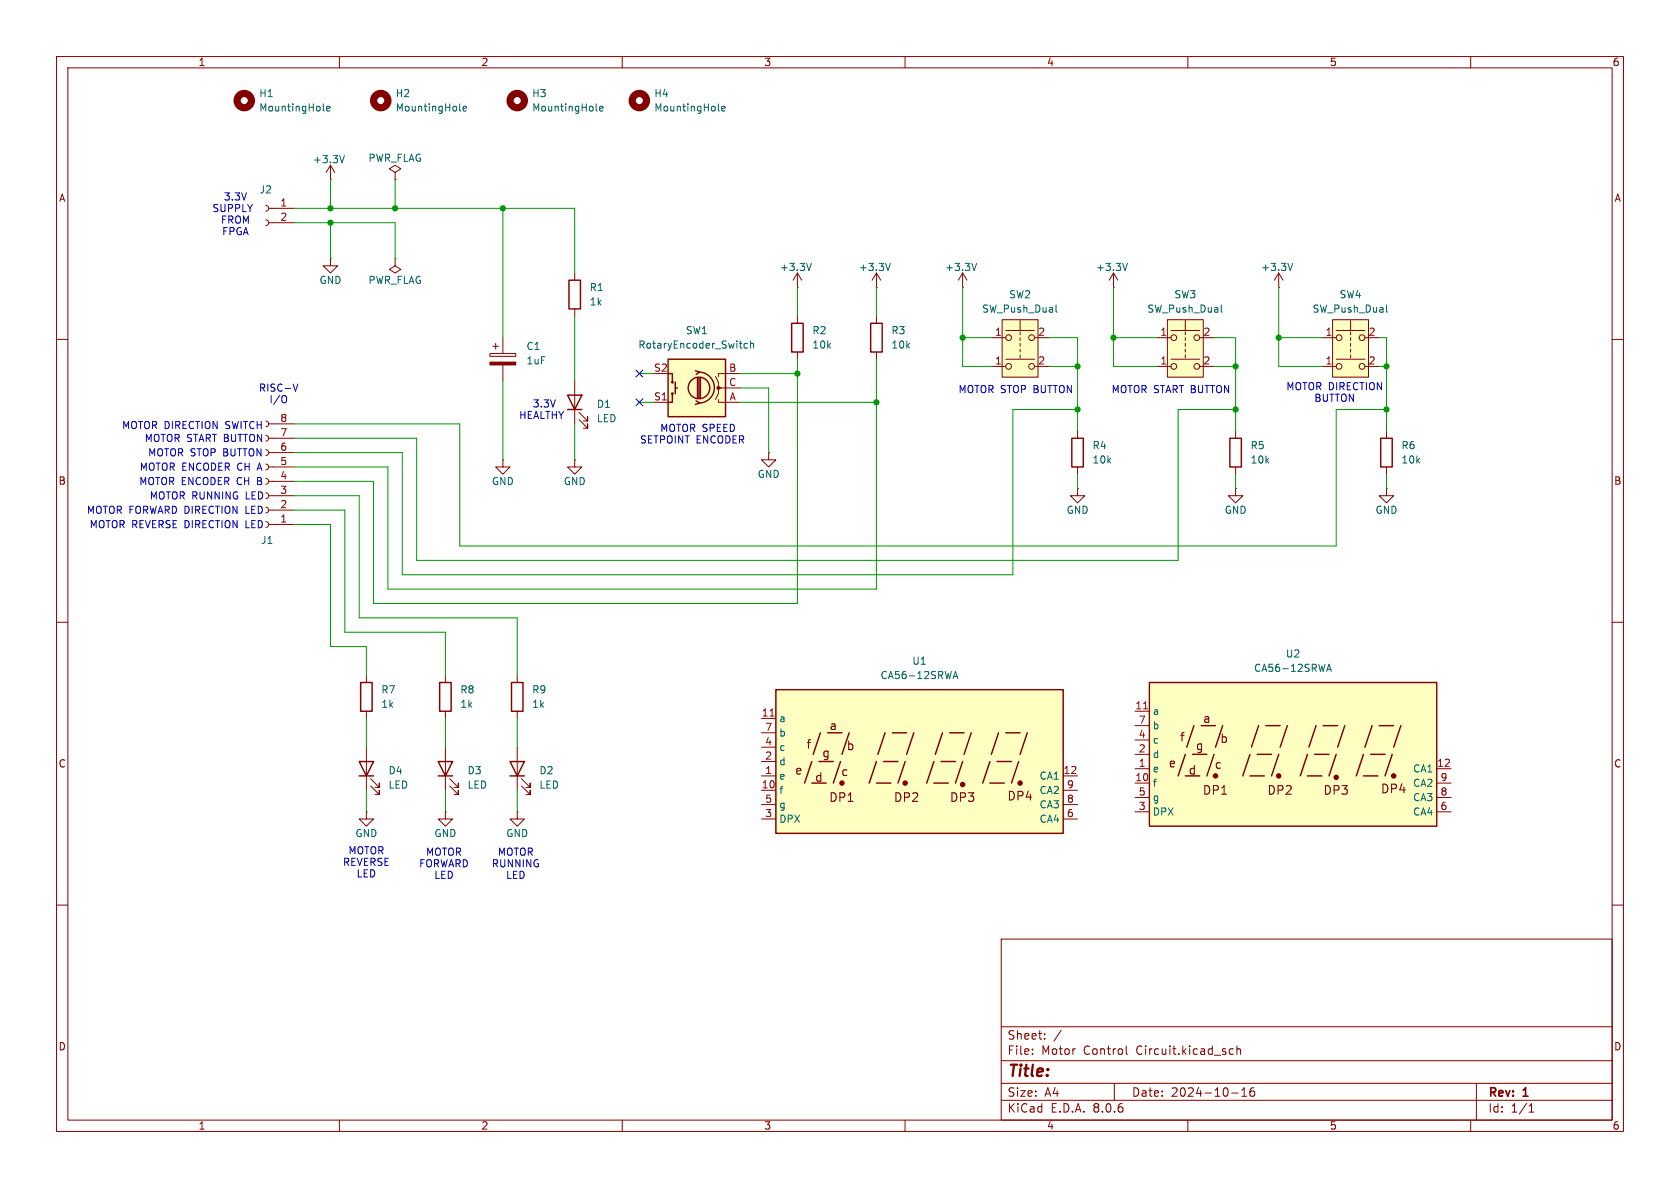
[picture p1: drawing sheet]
<svg xmlns="http://www.w3.org/2000/svg" width="297mm" height="210mm" viewBox="0 0 297 210" stroke-linecap="round" stroke-linejoin="round" font-family="sans-serif">
<g fill="none" stroke="#840000" stroke-width=".18">
<path d="M10 10h277v190h-277zM12 12h273v186h-273zM60 10v2M110 10v2M160 10v2M210 10v2M260 10v2M10 60h2M285 60h2M245.1 86.4v1.2h1.3l-1.3 1.3-1.3-1.3h1.3M245.1 86.4h.1M10 110h2"/>
<path d="M285 110h2M10 160h2M285 160h2M177 166h108v32h-108zM60 198v2M110 198v2M160 198v2M177 194.5h108M177 191.5h108M177 187.5h108M177 181.5h108M182.5 186.3v.1"/>
<path d="M182.5 185.5v.1M184.7 183.6v.1M184.7 182.8v.1M187.6 182.1l-1.3 2M197 191.5v3M199.1 184.9v1.3l.2 .2M210 198v2M217.4 186.3l.2 .1 .4-.1M217.7 193.2h1.2M218 185.5l-.4-.1-.2 .1M218.7 185.5l.2-.1 .3 .1 .1 .9M218.7 184.9v1.5"/>
<path d="M219.5 193.8h.9M219.5 192.7l.5-.4v1.5M221.7 192.3a.59 .59 0 0 0-.7 .6v.6l.1 .2 .4 .1 .2-.1 .1-.5-.1-.3h-.5l-.2 .3M260 198v2M261 191.5v6.5M270.3 196.6h.9M270.3 195.5l.4-.4v1.5"/>
</g>
<path d="M137.2 121.9h50.8v25.4h-50.8z" fill="#ffffc2"/>
<g fill="none" stroke="#840000" stroke-width=".25">
<path d="M153.9 57.2h2.1v5h-2.1zM189.5 77.5h2v5.1h-2zM217.4 77.5h2.1v5.1h-2.1zM244.1 77.5h2v5.1h-2zM90.2 134.6h2.5l-1.3 2.6zM90.2 137.2h2.5M137.2 121.9h50.8v25.4h-50.8zM143.5 134.6l-1.3 3.8M143.5 138.4h2.5M144.8 134.6h2.5M145 129.5l-1.2 3.9M146.3 129.5h2.5"/>
<path d="M148.6 134.6l-1.3 3.8M150.1 129.5l-1.3 3.9M154.9 138.4h2.6M154.9 134.6l-1.2 3.8M156.2 134.6h2.5M156.5 129.5l-1.3 3.9M157.7 129.5h2.6M160 134.6l-1.3 3.8M161.5 129.5l-1.2 3.9M165.1 138.4h2.5M165.1 134.6l-1.3 3.8M166.4 134.6h2.5"/>
<path d="M166.6 129.5l-1.2 3.9M167.9 129.5h2.5M170.2 134.6l-1.3 3.8M171.7 129.5l-1.3 3.9M175 138.4h2.5M175 134.6l-1.3 3.8M176.3 134.6h2.5M176.5 129.5l-1.2 3.9M177.8 129.5h2.5M180.1 134.6l-1.3 3.8M181.6 129.5l-1.3 3.9"/>
</g>
<g fill="#840000" stroke="#840000" stroke-width=".25">
<circle cx="148.8" cy="138.4" r=".36"/>
<circle cx="160" cy="138.4" r=".36"/>
<circle cx="170.2" cy="138.7" r=".36"/>
<circle cx="180.3" cy="138.4" r=".36"/>
</g>
<g fill="none" stroke="#840000" stroke-width=".18">
<path d="M154.9 50.8h.1M154.9 48.3l-.7 1.2M154.9 48.3v2.5M154.9 55.9v1.3M154.9 48.3l.8 1.2M170.2 50.8h.1M170.2 48.3l-.8 1.2M170.2 48.3v2.5M170.2 48.3l.7 1.2M47 74.4l.3 .2 .2 .3-.2 .4-.3 .1M47 77l.3 .1 .2 .4-.2 .3-.3 .2M47 79.5l.3 .2 .2 .3-.2 .4-.3 .1"/>
<path d="M47.5 74.9h4.6M47.5 77.5h4.6M154.9 62.2v1.3M190.5 76.2v1.3M218.4 76.2v1.3M245.1 76.2v1.3M47 84.6l.3 .1 .2 .4-.2 .3-.3 .2M47.5 80h4.6M47.5 82.6h4.6M47.5 85.1h4.6M47.5 87.6h4.6M47.5 90.2h4.6"/>
<path d="M47.5 92.7h4.6M190.5 82.6v1.2M218.4 86.4v1.2h1.3l-1.3 1.3-1.2-1.3h1.2M218.4 86.4h.1M218.4 82.6v1.2M245.1 82.6v1.2M91.4 132.1v7.6M92.2 138.9l1.5 1.6v-.8v.8h-.7M92.2 137.7l1.5 1.5v-.8v.8h-.7M134.6 137.2h2.6M134.6 139.7h2.6M134.6 127h2.6"/>
<path d="M134.6 134.6h2.6M134.6 132.1h2.6M134.6 129.5h2.6M188 137.2h2.5M188 139.7h2.5M134.6 144.8h2.6M134.6 142.2h2.6M188 144.8h2.5M188 142.2h2.5"/>
</g>
<path d="M136.1 126.6h.8" fill="none" stroke="#a90000" stroke-width=".18"/>
<path d="M157.4 46.6l-.4 1.2M172.6 46.6l-.4 1.2M168.5 120l.4-1.3 .4 1.3M168.6 119.6h.6" fill="none" stroke="#006464" stroke-width=".18"/>
<path d="M203.2 120.7h50.8v25.4h-50.8z" fill="#ffffc2"/>
<g fill="none" stroke="#840000" stroke-width=".25">
<path d="M140 57.2h2v5h-2zM90.4 120.7h2.1v5h-2.1zM203.2 120.7h50.8v25.4h-50.8zM209.5 133.4l-1.2 3.8M209.5 137.2h2.6M210.8 133.4h2.6M211.1 128.3l-1.3 3.8M212.3 128.3h2.6M214.6 133.4l-1.2 3.8M216.2 128.3l-1.3 3.8M221 137.2h2.5M221 133.4l-1.3 3.8"/>
<path d="M222.2 133.4h2.6M222.5 128.3l-1.3 3.8M223.8 128.3h2.5M226.1 133.4l-1.3 3.8M227.6 128.3l-1.3 3.8M231.1 137.2h2.6M231.1 133.4l-1.2 3.8M232.4 133.4h2.5M232.7 128.3l-1.3 3.8M233.9 128.3h2.6M236.2 133.4l-1.3 3.8M237.7 128.3l-1.2 3.8"/>
<path d="M241 137.2h2.6M241 133.4l-1.2 3.8M242.3 133.4h2.6M242.6 128.3l-1.3 3.8M243.8 128.3h2.6M246.1 133.4l-1.2 3.8M247.6 128.3l-1.2 3.8"/>
</g>
<g fill="#840000" stroke="#840000" stroke-width=".25">
<circle cx="214.9" cy="137.2" r=".36"/>
<circle cx="226.1" cy="137.2" r=".36"/>
<circle cx="236.2" cy="137.4" r=".36"/>
<circle cx="246.4" cy="137.2" r=".36"/>
</g>
<g fill="none" stroke="#840000" stroke-width=".18">
<path d="M141 55.9v1.3M141 62.2v1.3M91.4 119.4v1.3M91.4 125.7v1.3M200.7 135.9h2.5M200.7 138.4h2.5M200.7 125.7h2.5M200.7 133.4h2.5M200.7 130.8h2.5M200.7 128.3h2.5M254 135.9h2.5M254 138.4h2.5"/>
<path d="M64.8 143.5v1.3h1.2l-1.2 1.3-1.3-1.3h1.3M64.8 143.5h.1M200.7 143.5h2.5M200.7 141h2.5M254 143.5h2.5M254 141h2.5"/>
</g>
<path d="M202.2 125.3h.7" fill="none" stroke="#a90000" stroke-width=".18"/>
<path d="M234.5 118.7l.4-1.3 .5 1.3M234.6 118.3h.7" fill="none" stroke="#006464" stroke-width=".18"/>
<path d="M235.6 56.5h6.3v10.2h-6.3z" fill="#ffffc2"/>
<g fill="none" stroke="#840000" stroke-width=".18">
<path d="M58.4 31.8h.1M58.4 29.2l-.7 1.3M58.4 29.2v2.6M58.4 29.2l.8 1.3M69.8 30.5l1.1-.7-1.1-.6-1 .6 1 .7v1.3M69.8 31.8h.1M58.4 45.7v1.3h1.3l-1.3 1.3-1.3-1.3h1.3M58.4 45.7h.1M69.8 45.7v1.3l1.1 .6-1.1 .7-1-.7 1-.6M69.8 45.7h.1M141 50.8h.1M141 48.3l-.8 1.2"/>
<path d="M141 48.3v2.5M141 48.3l.7 1.2M226.1 50.8h.1M226.1 48.3l-.8 1.2M226.1 48.3v2.5M226.1 48.3l.7 1.2M233.7 59.7h2.5M235.6 56.5h6.3v10.2h-6.3zM236.2 58.4h5.1M238.8 56.6v1.8M238.8 58.7v.5M238.8 59.7v.5"/>
<path d="M241.3 59.7h2.5M233.7 64.8h2.5M236.2 63.5h5.1M238.8 60.7v.5M238.8 61.7v.5M238.8 62.7v.5M241.3 64.8h2.5M64.8 119.4v1.3M64.8 125.7v1.3M64.8 132.1v7.6M65.5 138.9l1.6 1.6v-.8v.8h-.8M65.5 137.7l1.6 1.5v-.8v.8h-.8"/>
<circle cx="236.7" cy="59.7" r=".51"/>
<circle cx="240.8" cy="59.7" r=".51"/>
<circle cx="236.7" cy="64.8" r=".51"/>
<circle cx="240.8" cy="64.8" r=".51"/>
</g>
<path d="M60.9 27.5l-.4 1.3M143.4 46.6l-.4 1.2M228.5 46.6l-.4 1.2M245.1 53.9v1.1l.2 .2" fill="none" stroke="#006464" stroke-width=".18"/>
<path d="M63.5 134.6h2.5l-1.2 2.6zM63.5 137.2h2.5M63.8 120.7h2v5h-2z" fill="none" stroke="#840000" stroke-width=".25"/>
<path d="M206.4 56.5h6.3v10.2h-6.3z" fill="#ffffc2"/>
<g fill="none" stroke="#840000" stroke-width=".18">
<path d="M47 38.9l.3 .1 .2 .4-.2 .3-.3 .2M47 36.3l.3 .2 .2 .3-.2 .4-.3 .1M47.5 39.4h4.6M47.5 36.8h4.6M88.9 59.7v2.8M101.6 48.3v1.2M101.6 54.6v1.3M196.8 50.8h.1M196.8 48.3l-.7 1.2M196.8 48.3v2.5M196.8 48.3l.8 1.2M204.5 59.7h2.5"/>
<path d="M206.4 56.5h6.3v10.2h-6.3zM207 58.4h5.1M209.5 56.6v1.8M209.5 58.7v.5M209.5 59.7v.5M212.1 59.7h2.5M86.6 62.5h4.6v.5h-4.6zM87.1 61.2h1M87.6 60.7v1M88.9 64.5v2.8M101.6 67.3v7.6M102.4 74.2l1.5 1.5v-.8v.8h-.8"/>
<path d="M102.4 72.9l1.5 1.5v-.7v.7h-.8M204.5 64.8h2.5M207 63.5h5.1M209.5 60.7v.5M209.5 61.7v.5M209.5 62.7v.5M212.1 64.8h2.5M190.5 86.4v1.2h1.3l-1.3 1.3-1.3-1.3h1.3M190.5 86.4h.1"/>
<circle cx="207.5" cy="59.7" r=".51"/>
<circle cx="211.6" cy="59.7" r=".51"/>
<circle cx="207.5" cy="64.8" r=".51"/>
<circle cx="211.6" cy="64.8" r=".51"/>
</g>
<path d="M57.1 19.4l.2 .2M57.7 19.2l.6-.1v-.3h-.4l-.2 .2 .1 .6h.5M81.3 19.4l.2 .2M81.9 19.2l.6-.1-.1-.3h-.3l-.2 .2v.6h.5M127 19.4l.2 .2M127.6 19.2l.6-.1-.1-.3h-.3l-.2 .2 .1 .6h.4M199.3 46.6l-.4 1.2M215.9 53.9v1.1l.2 .2" fill="none" stroke="#006464" stroke-width=".18"/>
<g fill="none" stroke="#840000" stroke-width="1.3">
<circle cx="43.2" cy="17.8" r="1.27"/>
<circle cx="67.3" cy="17.8" r="1.27"/>
<circle cx="113" cy="17.8" r="1.27"/>
</g>
<path d="M86.6 64h4.6v.5h-4.6z" fill="#840000" stroke="#840000" stroke-width=".18"/>
<path d="M100.6 49.5h2v5.1h-2zM100.3 69.9h2.6l-1.3 2.5zM100.3 72.4h2.6" fill="none" stroke="#840000" stroke-width=".25"/>
<path d="M177.2 56.5h6.3v10.2h-6.3z" fill="#ffffc2"/>
<g fill="none" stroke="#840000" stroke-width=".18">
<path d="M175.3 59.7h2.5M177.2 56.5h6.3v10.2h-6.3zM177.8 58.4h5.1M180.3 56.6v1.8M180.3 58.7v.5M180.3 59.7v.5M182.9 59.7h2.5M175.3 64.8h2.5M177.8 63.5h5.1M180.3 60.7v.5M180.3 61.7v.5M180.3 62.7v.5"/>
<path d="M182.9 64.8h2.5"/>
<circle cx="178.3" cy="59.7" r=".51"/>
<circle cx="182.4" cy="59.7" r=".51"/>
<circle cx="178.3" cy="64.8" r=".51"/>
<circle cx="182.4" cy="64.8" r=".51"/>
</g>
<path d="M186.7 53.9v1.1l.2 .2" fill="none" stroke="#006464" stroke-width=".18"/>
<path d="M118.1 63.5h10.2v10.2h-10.2z" fill="#ffffc2"/>
<g fill="none" stroke="#840000" stroke-width=".25">
<path d="M118.1 63.5h10.2v10.2h-10.2zM118.1 66h.8v1.6M118.9 69.6v1.5h-.8M119.4 68.6h.4M119.4 67.6v2M122.9 65.5l.8 .3-.6 .4M123.1 70.9l.6 .3-.8 .3M123.3 66.8v3.6M123.6 65.8a2.73 2.73 0 0 1 2.7 2.7 2.73 2.73 0 0 1-2.7 2.7M123.6 66.8v3.6M123.8 66.8v3.6M77.5 134.6h2.5l-1.3 2.6z"/>
<path d="M77.5 137.2h2.5M77.7 120.7h2.1v5h-2.1z"/>
<circle cx="118.9" cy="69.6" r=".13"/>
<circle cx="118.9" cy="67.6" r=".13"/>
<circle cx="123.6" cy="68.6" r="1.9"/>
</g>
<circle cx="127" cy="68.6" r=".25" fill="#840000" stroke="#840000" stroke-width=".18"/>
<g fill="none" stroke="#840000" stroke-width=".18">
<path d="M115.6 71.1h2.5M126.5 66.5l.5 1.1v1h3.8M127 70.6v.5h3.8M127.5 68.6h-.5v1l-.5 1M130.8 66h-3.8v.5M88.9 81.3v1.3h1.3l-1.3 1.2-1.3-1.2h1.3M88.9 81.3h.1M101.6 81.3v1.3h1.3l-1.3 1.2-1.3-1.2h1.3M101.6 81.3h.1M135.9 80v1.3h1.3l-1.3 1.3-1.3-1.3h1.3M135.9 80h.1M78.7 119.4v1.3"/>
<path d="M78.7 125.7v1.3M78.7 132.1v7.6M79.5 138.9l1.5 1.6v-.8v.8h-.7M79.5 137.7l1.5 1.5v-.8v.8h-.7M78.7 143.5v1.3h1.3l-1.3 1.3-1.2-1.3h1.2M78.7 143.5h.1M91.4 143.5v1.3h1.3l-1.3 1.3-1.2-1.3h1.2M91.4 143.5h.1"/>
</g>
<path d="M105.4 19.4l.2 .2M106 19.2l.6-.1-.1-.3h-.3l-.2 .2 .1 .6h.4M132.1 60.8l-.3-.1-.3 .2 .2 .6h.4M132.7 60.8l.2-.1 .3 .1v.7M132.7 60.3v1.2" fill="none" stroke="#006464" stroke-width=".18"/>
<circle cx="91.4" cy="17.8" r="1.27" fill="none" stroke="#840000" stroke-width="1.3"/>
<path d="M50.5 70a.81 .81 0 0 1-.1 1.2M52.7 67.9l-.5 1.3" fill="none" stroke="#0000c2" stroke-width=".18"/>
<g fill="none" stroke="#009600" stroke-width=".18">
<path d="M52.1 36.8h49.5v11.5M52.1 39.4h17.7v6.3M58.4 31.8v5M58.4 39.4v6.3M69.8 31.8v5M88.9 36.8v22.9M101.6 55.9v11.4M141 50.8v5.1M154.9 50.8v5.1M170.2 50.8v14h5.1M170.2 59.7h5.1M185.4 59.7h5.1v16.5"/>
<path d="M196.8 50.8v14h7.7M196.8 59.7h7.7M214.6 59.7h3.8v16.5M226.1 50.8v14h7.6M226.1 59.7h7.6M243.8 59.7h1.3v16.5M88.9 67.3v14M101.6 74.9v6.4M113 71.1h2.6M113 66h2.6M130.8 71.1h24.1M130.8 66h10.2"/>
<path d="M130.8 68.6h5.1v11.4M141 63.5v43.2h-75v-21.6h-13.9M154.9 63.5v40.6h-86.3v-21.5h-16.5M185.4 64.8h5.1M190.5 72.4h-11.4v29.2h-108v-21.6h-19M214.6 64.8h3.8M218.4 72.4h-10.1v26.7h-134.6v-21.6h-21.6M243.8 64.8h1.3M245.1 72.4h-8.9v24.1h-154.9v-21.6h-29.2M52.1 90.2h8.9v21.6h17.7v7.6M52.1 92.7h6.3v21.6h6.4v5.1M52.1 87.6h11.4v21.6h27.9v10.2"/>
<path d="M190.5 83.8v2.6M218.4 83.8v2.6M245.1 83.8v2.6M64.8 127v5.1M64.8 139.7v3.8M78.7 127v5.1M78.7 139.7v3.8M91.4 127v5.1M91.4 139.7v3.8"/>
</g>
<path d="M112.4 65.4l1.2 1.2M112.4 70.5l1.2 1.2M113.6 65.4l-1.2 1.2M113.6 70.5l-1.2 1.2" fill="none" stroke="#000084" stroke-width=".18"/>
<g fill="#009600" stroke="#009600" stroke-width=".18">
<circle cx="218.4" cy="72.4" r=".46"/>
<circle cx="245.1" cy="64.8" r=".46"/>
<circle cx="245.1" cy="72.4" r=".46"/>
<circle cx="226.1" cy="59.7" r=".46"/>
<circle cx="218.4" cy="64.8" r=".46"/>
<circle cx="190.5" cy="64.8" r=".46"/>
<circle cx="196.8" cy="59.7" r=".46"/>
<circle cx="170.2" cy="59.7" r=".46"/>
<circle cx="190.5" cy="72.4" r=".46"/>
<circle cx="154.9" cy="71.1" r=".46"/>
<circle cx="141" cy="66" r=".46"/>
<circle cx="69.8" cy="36.8" r=".46"/>
<circle cx="88.9" cy="36.8" r=".46"/>
<circle cx="58.4" cy="39.4" r=".46"/>
<circle cx="58.4" cy="36.8" r=".46"/>
</g>
<text font-size="2.8" fill="#840000" x="178" y="190.9">Title:</text>
<g font-size="2.1" fill="#840000">
<text x="146.5" y="129.3">a</text>
<text x="208.5" y="131.4">f</text>
<text x="212.5" y="128">a</text>
<text x="215.6" y="131.6">b</text>
<text x="140.4" y="137.2">e</text>
<text x="142.4" y="132.6">f</text>
<text x="145.2" y="134.1">g</text>
<text x="148.6" y="137.4">c</text>
<text x="149.5" y="132.9">b</text>
<text x="206.5" y="135.9">e</text>
<text x="210" y="137.2">d</text>
<text x="211.3" y="132.9">g</text>
<text x="214.6" y="136.2">c</text>
<text x="144" y="138.5">d</text>
<text x="146.5" y="142">DP1</text>
<text x="157.9" y="142">DP2</text>
<text x="167.8" y="142">DP3</text>
<text x="178" y="141.8">DP4</text>
<text x="212.5" y="140.7">DP1</text>
<text x="223.9" y="140.7">DP2</text>
<text x="233.8" y="140.7">DP3</text>
<text x="244" y="140.5">DP4</text>
<text x="178" y="184">Sheet:</text>
<text x="178" y="186.7">File:</text>
<text x="184.1" y="186.7">Motor</text>
<text x="191.6" y="186.7">Control</text>
<text x="201" y="186.7">Circuit.kicad_sch</text>
<text x="178" y="196.9">KiCad</text>
<text x="178" y="194.1">Size:</text>
<text x="184.7" y="194.1">A4</text>
<text x="185.7" y="196.9">E.D.A.</text>
<text x="193.3" y="196.9">8.0.6</text>
<text x="200" y="194.1">Date:</text>
<text x="207" y="194.1">2024-10-16</text>
<text x="263" y="194.3">Rev:</text>
<text x="263" y="196.9">Id:</text>
<text x="267.1" y="196.9">1/1</text>
<text x="269.4" y="194.3">1</text>
</g>
<g font-size="1.8" fill="#840000">
<text x="35" y="11.9">1</text>
<text x="85" y="11.9">2</text>
<text x="135" y="11.9">3</text>
<text x="185" y="11.9">4</text>
<text x="235" y="11.9">5</text>
<text x="285" y="11.9">6</text>
<text x="10.3" y="35.9">A</text>
<text x="285.3" y="35.9">A</text>
<text x="10.3" y="85.9">B</text>
<text x="285.3" y="85.9">B</text>
<text x="10.3" y="135.9">C</text>
<text x="285.3" y="135.9">C</text>
<text x="10.3" y="185.9">D</text>
<text x="285.3" y="185.9">D</text>
<text x="35" y="199.9">1</text>
<text x="85" y="199.9">2</text>
<text x="135" y="199.9">3</text>
<text x="185" y="199.9">4</text>
<text x="235" y="199.9">5</text>
<text x="285" y="199.9">6</text>
</g>
<g font-size="1.8" fill="#006464">
<text x="45.7" y="17.4">H1</text>
<text x="69.9" y="17.4">H2</text>
<text x="94" y="17.4">H3</text>
<text x="115.6" y="17.4">H4</text>
<text x="45.7" y="19.9">MountingHole</text>
<text x="69.9" y="19.9">MountingHole</text>
<text x="94" y="19.9">MountingHole</text>
<text x="115.6" y="19.9">MountingHole</text>
<text x="55.2" y="29.1">+3.3V</text>
<text x="65" y="28.8">PWR_FLAG</text>
<text x="45.8" y="34.4">J2</text>
<text x="56.4" y="50.4">GND</text>
<text x="65" y="50.4">PWR_FLAG</text>
<text x="104.1" y="51.7">R1</text>
<text x="137.8" y="48.1">+3.3V</text>
<text x="151.7" y="48.1">+3.3V</text>
<text x="167" y="48.1">+3.3V</text>
<text x="178.3" y="52.9">SW2</text>
<text x="193.7" y="48.1">+3.3V</text>
<text x="207.5" y="52.9">SW3</text>
<text x="222.9" y="48.1">+3.3V</text>
<text x="236.7" y="52.9">SW4</text>
<text x="104.1" y="54.2">1k</text>
<text x="121.2" y="59.3">SW1</text>
<text x="143.5" y="59.3">R2</text>
<text x="157.5" y="59.3">R3</text>
<text x="173.5" y="55.5">SW_Push_Dual</text>
<text x="202.7" y="55.5">SW_Push_Dual</text>
<text x="231.9" y="55.5">SW_Push_Dual</text>
<text x="93" y="62.1">C1</text>
<text x="93" y="64.6">1uF</text>
<text x="112.7" y="61.8">RotaryEncoder_Switch</text>
<text x="143.5" y="61.8">10k</text>
<text x="157.5" y="61.8">10k</text>
<text x="105.4" y="72.3">D1</text>
<text x="105.4" y="74.8">LED</text>
<text x="193" y="79.6">R4</text>
<text x="193" y="82.1">10k</text>
<text x="221" y="79.6">R5</text>
<text x="221" y="82.1">10k</text>
<text x="247.7" y="79.6">R6</text>
<text x="247.7" y="82.1">10k</text>
<text x="86.9" y="86">GND</text>
<text x="99.6" y="86">GND</text>
<text x="133.9" y="84.7">GND</text>
<text x="188.5" y="91">GND</text>
<text x="216.4" y="91">GND</text>
<text x="243.1" y="91">GND</text>
<text x="46.1" y="96.4">J1</text>
<text x="161.2" y="117.7">U1</text>
<text x="221.6" y="119">CA56-12SRWA</text>
<text x="227.2" y="116.4">U2</text>
<text x="67.3" y="122.8">R7</text>
<text x="67.3" y="125.3">1k</text>
<text x="81.3" y="122.8">R8</text>
<text x="81.3" y="125.3">1k</text>
<text x="94" y="122.8">R9</text>
<text x="94" y="125.3">1k</text>
<text x="155.6" y="120.2">CA56-12SRWA</text>
<text x="137.7" y="127.9">a</text>
<text x="137.7" y="130.4">b</text>
<text x="203.7" y="126.6">a</text>
<text x="203.7" y="131.7">c</text>
<text x="203.7" y="129.1">b</text>
<text x="68.6" y="137.1">D4</text>
<text x="82.6" y="137.1">D3</text>
<text x="95.3" y="137.1">D2</text>
<text x="137.7" y="135.5">d</text>
<text x="137.7" y="132.9">c</text>
<text x="203.7" y="136.8">e</text>
<text x="203.7" y="134.2">d</text>
<text x="249.7" y="136.8">CA1</text>
<text x="68.6" y="139.6">LED</text>
<text x="82.6" y="139.6">LED</text>
<text x="95.3" y="139.6">LED</text>
<text x="137.7" y="138">e</text>
<text x="137.7" y="140.6">f</text>
<text x="137.7" y="143.1">g</text>
<text x="183.7" y="138">CA1</text>
<text x="183.7" y="143.1">CA3</text>
<text x="183.7" y="140.6">CA2</text>
<text x="203.7" y="139.3">f</text>
<text x="203.7" y="141.8">g</text>
<text x="249.7" y="141.8">CA3</text>
<text x="249.7" y="139.3">CA2</text>
<text x="62.7" y="148.2">GND</text>
<text x="76.7" y="148.2">GND</text>
<text x="89.4" y="148.2">GND</text>
<text x="137.7" y="145.6">DPX</text>
<text x="183.7" y="145.6">CA4</text>
<text x="203.7" y="144.4">DPX</text>
<text x="249.7" y="144.4">CA4</text>
</g>
<g font-size="1.8" fill="#0000c2">
<text x="39.7" y="35.6">3.3V</text>
<text x="37.4" y="37.7">SUPPLY</text>
<text x="39.2" y="39.7">FROM</text>
<text x="39.4" y="41.8">FPGA</text>
<text x="45.7" y="69.4">RISC-V</text>
<text x="47.5" y="71.5">I/O</text>
<text x="169.3" y="69.7">MOTOR STOP BUTTON</text>
<text x="196.4" y="69.7">MOTOR START BUTTON</text>
<text x="227.3" y="69.2">MOTOR DIRECTION</text>
<text x="232.3" y="71.2">BUTTON</text>
<text x="21.5" y="76.1">MOTOR DIRECTION</text>
<text x="40" y="76.1">SWITCH</text>
<text x="91.7" y="74.3">HEALTHY</text>
<text x="94.3" y="72.2">3.3V</text>
<text x="117" y="76.6">MOTOR SPEED</text>
<text x="24.6" y="83.4">MOTOR ENCODER CH A</text>
<text x="25.5" y="78.3">MOTOR START BUTTON</text>
<text x="26.1" y="80.9">MOTOR STOP BUTTON</text>
<text x="113" y="78.6">SETPOINT ENCODER</text>
<text x="24.5" y="86">MOTOR ENCODER CH B</text>
<text x="26.4" y="88.5">MOTOR RUNNING</text>
<text x="43.5" y="88.5">LED</text>
<text x="15.3" y="91">MOTOR FORWARD DIRECTION</text>
<text x="15.7" y="93.6">MOTOR REVERSE DIRECTION</text>
<text x="43.7" y="91">LED</text>
<text x="43.7" y="93.6">LED</text>
<text x="60.5" y="153.3">REVERSE</text>
<text x="61.7" y="151.2">MOTOR</text>
<text x="62.9" y="155.3">LED</text>
<text x="74" y="153.5">FORWARD</text>
<text x="75.4" y="151.5">MOTOR</text>
<text x="76.7" y="155.6">LED</text>
<text x="86.9" y="153.5">RUNNING</text>
<text x="88.1" y="151.5">MOTOR</text>
<text x="89.4" y="155.6">LED</text>
</g>
<g font-size="1.8" fill="#a90000">
<text x="49.5" y="36.6">1</text>
<text x="49.5" y="39.1">2</text>
<text x="175.8" y="59.4">1</text>
<text x="183.4" y="59.4">2</text>
<text x="205" y="59.4">1</text>
<text x="212.7" y="59.4">2</text>
<text x="234.2" y="59.4">1</text>
<text x="241.9" y="59.4">2</text>
<text x="115.5" y="65.8">S2</text>
<text x="128.8" y="65.8">B</text>
<text x="175.8" y="64.5">1</text>
<text x="183.4" y="64.5">2</text>
<text x="205" y="64.5">1</text>
<text x="212.7" y="64.5">2</text>
<text x="234.2" y="64.5">1</text>
<text x="241.9" y="64.5">2</text>
<text x="115.5" y="70.9">S1</text>
<text x="128.8" y="68.3">C</text>
<text x="128.9" y="70.9">A</text>
<text x="49.5" y="77.2">7</text>
<text x="49.5" y="74.7">8</text>
<text x="49.5" y="82.3">5</text>
<text x="49.5" y="79.8">6</text>
<text x="49.5" y="89.9">2</text>
<text x="49.5" y="87.4">3</text>
<text x="49.5" y="84.8">4</text>
<text x="49.5" y="92.5">1</text>
<text x="200.6" y="125.5">11</text>
<text x="134.6" y="126.7">11</text>
<text x="135.2" y="131.8">4</text>
<text x="135.2" y="129.3">7</text>
<text x="201.2" y="130.6">4</text>
<text x="201.2" y="128">7</text>
<text x="135.2" y="136.9">1</text>
<text x="135.2" y="134.4">2</text>
<text x="187.9" y="136.9">12</text>
<text x="201.2" y="135.6">1</text>
<text x="201.2" y="133.1">2</text>
<text x="254" y="135.6">12</text>
<text x="134.6" y="139.4">10</text>
<text x="135.2" y="142">5</text>
<text x="188.5" y="142">8</text>
<text x="188.5" y="139.4">9</text>
<text x="200.6" y="138.2">10</text>
<text x="201.2" y="143.3">3</text>
<text x="201.2" y="140.7">5</text>
<text x="254.6" y="143.3">6</text>
<text x="254.6" y="140.7">8</text>
<text x="254.6" y="138.2">9</text>
<text x="135.2" y="144.5">3</text>
<text x="188.5" y="144.5">6</text>
</g>
</svg>
